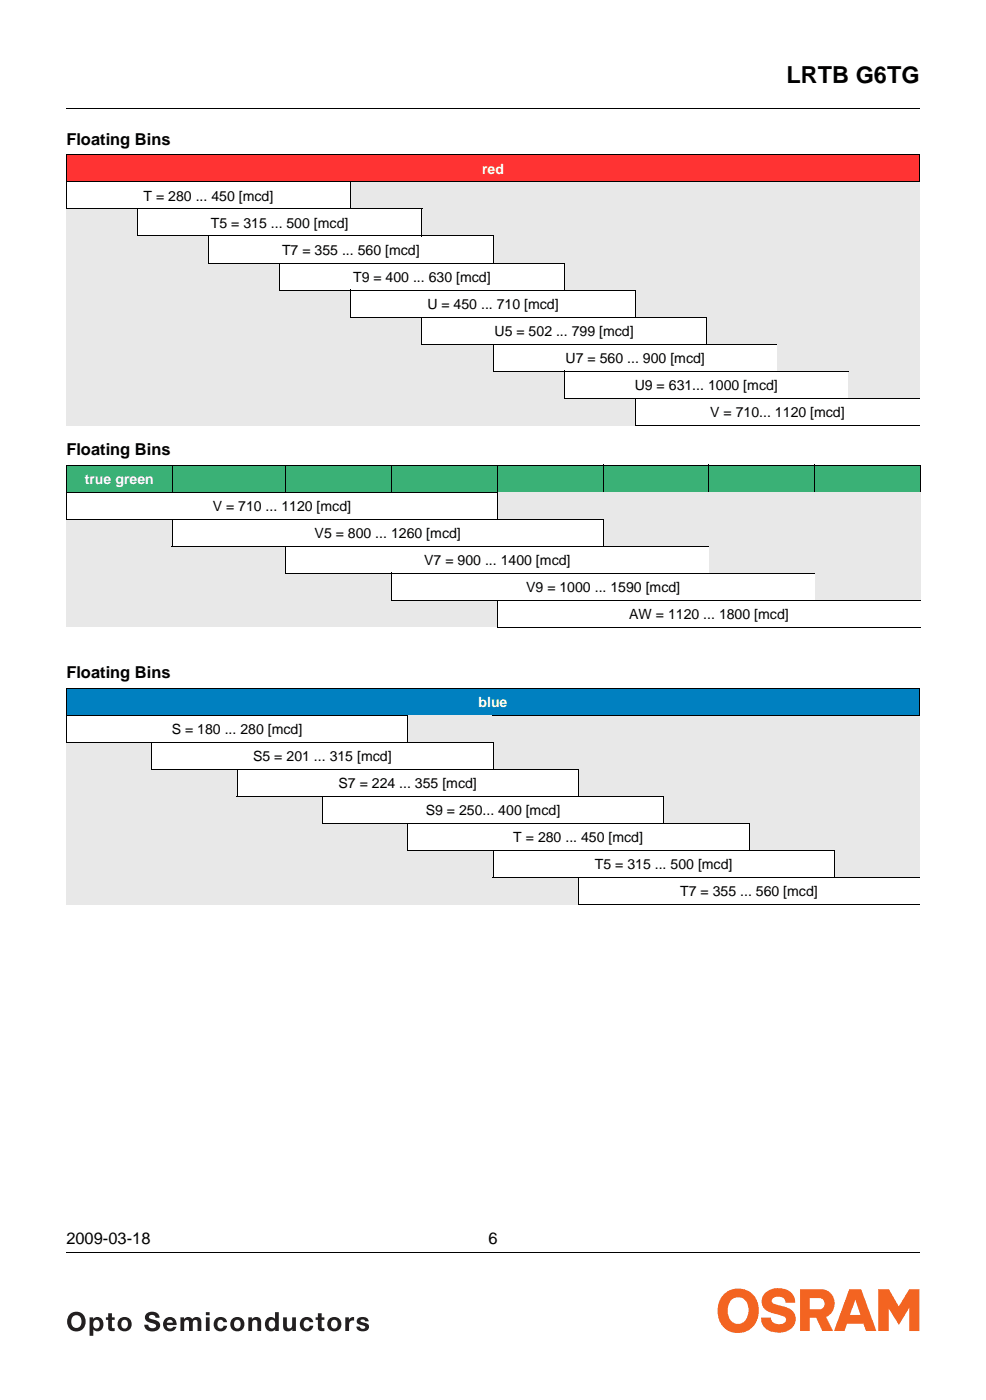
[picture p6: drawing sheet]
<svg xmlns="http://www.w3.org/2000/svg" width="207mm" height="294mm" viewBox="0 0 207 294" stroke-linecap="round" stroke-linejoin="round" font-family="sans-serif">
<path d="M13.9 22.8v.1zM13.9 263.2v.2z" fill="#000"/>
<path d="M13.9 22.9h179.3M13.9 263.3h179.3" fill="none" stroke="#000" stroke-width=".21"/>
<path d="M13.9 270.7h179.3v10.3h-179.3z" fill="#fff"/>
<g fill="#f36421">
<path d="M160.6 271.8a4.2 4.2 0 0 1 6 .3l.2 .5 .2 1.2-2-.1a1.6 1.6 0 0 0-1.2-1.2 1.6 1.6 0 0 0-1.6 .5v.7l.3 .3 1.2 .3a4.3 4.3 0 0 1 3.3 2 2.87 2.87 0 0 1-2.7 3.7 3.5 3.5 0 0 1-4.4-2.5l-.1-.6h2.1a1.77 1.77 0 0 0 2.8 1.1 .78 .78 0 0 0-.1-1.3l-1.2-.4a5.5 5.5 0 0 1-2.9-1.3 2.46 2.46 0 0 1 .1-3.2z"/>
<path d="M184.4 270.9h2.3l2.1 3.7 2.2-3.7h2.1v8.8h-2.1v-4.9l-2.2 3.6-2.2-3.4v4.7h-2.2z"/>
</g>
<g fill="#f36421">
<path d="M178.4 270.9h2.5l3.2 8.8h-2.2l-.6-1.5h-3.4l-.5 1.5h-2.2zM179.6 273.1l-1.1 3.2h2.2z" fill-rule="evenodd"/>
<path d="M168 270.9h4.5a3 3 0 0 1 2.8 2.6 3 3 0 0 1-1.8 3.3l1.5 2.9h-2.3l-1.3-2.8h-1.3v2.8h-2.1zM170 272.8h2.1a1.19 1.19 0 0 1 1.1 1.2 1.19 1.19 0 0 1-1 1.2h-2.2z" fill-rule="evenodd"/>
<path d="M152.2 271.8a5.1 5.1 0 0 0 .5 7.8 4.4 4.4 0 0 0 6.6-4.1 4.3 4.3 0 0 0-2.3-4.3 4.3 4.3 0 0 0-4.8 .6zM153.5 273.3a2.12 2.12 0 0 1 2.4-.5 2.12 2.12 0 0 1 1.3 2 2.72 2.72 0 0 1-2.2 3.4 2.63 2.63 0 0 1-2.1-3.3l.3-1.1z" fill-rule="evenodd"/>
</g>
<g fill="#231f20">
<path d="M22.7 276h.8v.8h.6v.6h-.6v1.6l.6 .1v.6h-.5a.71 .71 0 0 1-.9-.6v-1.7h-.5v-.6h.5z"/>
<path d="M30.7 276.1a1.65 1.65 0 0 1 2.8 .8h-.8a.72 .72 0 0 0-.7-.6 .72 .72 0 0 0-.7 .5l.2 .3 1 .3a1.18 1.18 0 0 1 1.1 1.1 1.18 1.18 0 0 1-1 1.2 1.67 1.67 0 0 1-2.3-1.3h.8a.87 .87 0 0 0 .8 .7 .87 .87 0 0 0 .9-.5 1.22 1.22 0 0 0-1.2-.6 1.14 1.14 0 0 1-1-.7 1.14 1.14 0 0 1 .1-1.2z"/>
<path d="M37.9 276.8h.7v.4a1.03 1.03 0 0 1 1.8 0 1.04 1.04 0 0 1 1.1-.4 1.04 1.04 0 0 1 .8 1v1.9h-.8v-1.6a.54 .54 0 0 0-.5-.7 .54 .54 0 0 0-.5 .7v1.6h-.8v-1.6a.51 .51 0 0 0-.3-.7 .51 .51 0 0 0-.7 .3v2h-.8z"/>
<path d="M45.4 277.1a1.41 1.41 0 0 1 2.3 .8h-.8a.67 .67 0 0 0-.9-.5 .67 .67 0 0 0-.3 .9 .67 .67 0 0 0 .4 .9 .67 .67 0 0 0 .8-.6h.8a1.47 1.47 0 0 1-2.1 1 1.47 1.47 0 0 1-.5-2.2z"/>
<path d="M52.2 276.8h.7v.4a1.06 1.06 0 0 1 1.3-.4 1.06 1.06 0 0 1 .6 1.2v1.7h-.7v-1.6a.56 .56 0 0 0-.4-.7 .56 .56 0 0 0-.7 .4l-.1 1.9h-.7z"/>
<path d="M59.5 276.8h.7v1.7a.56 .56 0 0 0 .4 .7 .56 .56 0 0 0 .7-.5l.1-1.9h.7v2.9h-.7v-.4a1.06 1.06 0 0 1-1.2 .4 1.06 1.06 0 0 1-.7-1.1z"/>
<path d="M63.5 277.1a1.41 1.41 0 0 1 2.3 .8h-.8a.67 .67 0 0 0-.9-.5 .67 .67 0 0 0-.3 .9 .67 .67 0 0 0 .4 .9 .67 .67 0 0 0 .8-.6h.8a1.47 1.47 0 0 1-2.1 1 1.47 1.47 0 0 1-.5-2.2z"/>
<path d="M66.8 276h.8v.8h.5v.6h-.5v1.6l.5 .1v.6h-.4a.71 .71 0 0 1-.9-.6v-1.7h-.5v-.6h.5z"/>
<path d="M72.5 276.8h.8v.6a.97 .97 0 0 1 1.1-.6v.7h-.2a.78 .78 0 0 0-.9 .9v1.3h-.8z"/>
<path d="M75.2 277.1a1.42 1.42 0 0 1 2.2 .6h-.7a.53 .53 0 0 0-.5-.4 .53 .53 0 0 0-.5 .3l.3 .2 .6 .2a.89 .89 0 0 1 .9 .9 .89 .89 0 0 1-.9 .9h-.4a1.18 1.18 0 0 1-1.3-1h.7a.53 .53 0 0 0 .5 .5 .53 .53 0 0 0 .6-.6l-.9-.2a.81 .81 0 0 1-.8-.5 .81 .81 0 0 1 .2-.9z"/>
<path d="M15.3 276.7a1.17 1.17 0 0 1 1.5 0 1.17 1.17 0 0 1 .3 1.4 1.08 1.08 0 0 1-1.3 1 1.08 1.08 0 0 1-.8-1.3zM14.6 276.3a2.07 2.07 0 0 0-.2 2.7 2.07 2.07 0 0 0 2.7 .5 2.06 2.06 0 0 0 .5-3 2.06 2.06 0 0 0-3-.2z"/>
<path d="M19.7 277.7a.7 .7 0 0 1 .9-.2 .7 .7 0 0 1 .3 .8 .71 .71 0 0 1-.6 .9 .71 .71 0 0 1-.7-.9zM18.8 276.8v3.9h.8v-1.3a1.22 1.22 0 0 0 1.5 .3 1.22 1.22 0 0 0 .6-1.4 1.25 1.25 0 0 0-.6-1.4 1.25 1.25 0 0 0-1.5 .3v-.4z"/>
<path d="M25.6 277.7a.71 .71 0 0 1 .9-.3 .71 .71 0 0 1 .4 .9 .72 .72 0 0 1-.7 .9 .72 .72 0 0 1-.7-.9zM24.7 278.3a1.52 1.52 0 0 0 3 0 1.52 1.52 0 0 0-3 0z"/>
<path d="M35.2 277.6a.64 .64 0 0 1 .7-.2 .64 .64 0 0 1 .4 .6h-1.3zM34.8 277.1a1.49 1.49 0 0 0-.1 2.4 1.49 1.49 0 0 0 2.3-.7h-.6a.7 .7 0 0 1-.8 .4 .7 .7 0 0 1-.6-.7h2.1a1.44 1.44 0 0 0-.7-1.5 1.44 1.44 0 0 0-1.6 .1z"/>
<path d="M43.2 276.8h.8v2.9h-.8zM43.2 275.8h.8v.6h-.8z"/>
<path d="M49.3 277.7a.71 .71 0 0 1 .9-.3 .71 .71 0 0 1 .3 .9 .72 .72 0 0 1-.7 .9 .72 .72 0 0 1-.6-.9zM48.4 278.3a1.52 1.52 0 0 0 3 0 1.52 1.52 0 0 0-3 0z"/>
<path d="M56.6 277.6a.7 .7 0 0 1 .8-.2 .7 .7 0 0 1 .4 .9 .72 .72 0 0 1-.7 .9 .72 .72 0 0 1-.7-.9zM56.1 277.1a1.5 1.5 0 0 0-.4 1.8 1.5 1.5 0 0 0 1.7 .8l.4-.4v.4h.8v-3.9h-.8v1.4l-.4-.3a1.21 1.21 0 0 0-1.3 .2z"/>
<path d="M69.7 277.7a.71 .71 0 0 1 .9-.3 .71 .71 0 0 1 .3 .9 .72 .72 0 0 1-.7 .9 .72 .72 0 0 1-.7-.9zM68.7 278.3a1.55 1.55 0 0 0 3.1 0 1.55 1.55 0 0 0-3.1 0z"/>
</g>
<path d="M13.9 32.5h179.3v5.7h-179.3z" fill="#f33"/>
<path d="M13.9 38.2h59.8v5.7h-59.8z" fill="#fff"/>
<g fill="#e8e8e8">
<path d="M73.7 38.2h14.9v5.7h-14.9z"/>
<path d="M88.6 38.2h29.9v5.7h-29.9z"/>
<path d="M118.5 38.2h14.9v5.7h-14.9z"/>
<path d="M133.4 38.2h59.8v5.7h-59.8z"/>
<path d="M13.9 43.9h15v5.7h-15z"/>
</g>
<path d="M28.9 43.9h59.7v5.7h-59.7z" fill="#fff"/>
<g fill="#e8e8e8">
<path d="M88.6 43.9h14.9v5.7h-14.9z"/>
<path d="M103.5 43.9h15v5.7h-15z"/>
<path d="M118.5 43.9h14.9v5.7h-14.9z"/>
<path d="M133.4 43.9h59.8v5.7h-59.8z"/>
<path d="M13.9 49.6h29.9v5.7h-29.9z"/>
</g>
<path d="M43.8 49.6h59.7v5.7h-59.7z" fill="#fff"/>
<g fill="#e8e8e8">
<path d="M103.5 49.6h15v5.7h-15z"/>
<path d="M118.5 49.6h14.9v5.7h-14.9z"/>
<path d="M133.4 49.6h59.8v5.7h-59.8z"/>
<path d="M13.9 55.3h44.8v5.6h-44.8z"/>
</g>
<path d="M58.7 55.3h59.8v5.6h-59.8z" fill="#fff"/>
<g fill="#e8e8e8">
<path d="M118.5 55.3h14.9v5.6h-14.9z"/>
<path d="M133.4 55.3h59.8v5.6h-59.8z"/>
<path d="M13.9 60.9h59.8v5.7h-59.8z"/>
</g>
<path d="M73.7 60.9h59.7v5.7h-59.7z" fill="#fff"/>
<g fill="#e8e8e8">
<path d="M133.4 60.9h14.9v5.7h-14.9z"/>
<path d="M148.3 60.9h44.9v5.7h-44.9z"/>
<path d="M13.9 66.6h74.7v5.7h-74.7z"/>
</g>
<path d="M88.6 66.6h59.7v5.7h-59.7z" fill="#fff"/>
<g fill="#e8e8e8">
<path d="M148.3 66.6h15v5.7h-15z"/>
<path d="M163.3 66.6h29.9v5.7h-29.9z"/>
<path d="M13.9 72.3h89.6v5.7h-89.6z"/>
<path d="M163.3 72.3h14.9v5.7h-14.9z"/>
<path d="M178.2 72.3h15v5.7h-15z"/>
<path d="M13.9 78h104.6v5.7h-104.6z"/>
<path d="M178.2 78h15v5.7h-15z"/>
<path d="M13.9 83.7h104.6v5.7h-104.6z"/>
<path d="M118.5 83.7h14.9v5.7h-14.9z"/>
</g>
<g fill="#3ab176">
<path d="M13.9 97.7h22.3v5.7h-22.3z"/>
<path d="M36.2 97.7h23.8v5.7h-23.8z"/>
<path d="M60 97.7h133.3v5.7h-133.3z"/>
</g>
<path d="M13.9 103.4h90.5v5.7h-90.5z" fill="#fff"/>
<g fill="#e8e8e8">
<path d="M104.4 103.4h22.3v5.7h-22.3z"/>
<path d="M126.7 103.4h66.6v5.7h-66.6z"/>
<path d="M13.9 109.1h22.3v5.7h-22.3z"/>
</g>
<path d="M36.2 109.1h90.5v5.7h-90.5z" fill="#fff"/>
<g fill="#e8e8e8">
<path d="M126.7 109.1h22.2v5.7h-22.2z"/>
<path d="M148.9 109.1h44.4v5.7h-44.4z"/>
<path d="M13.9 114.8h46.1v5.7h-46.1z"/>
<path d="M148.9 114.8h22.2v5.7h-22.2z"/>
<path d="M171.1 114.8h22.2v5.7h-22.2z"/>
<path d="M13.9 120.5h68.3v5.6h-68.3z"/>
<path d="M171.1 120.5h22.2v5.6h-22.2z"/>
<path d="M13.9 126.1h90.5v5.7h-90.5z"/>
</g>
<path d="M13.9 144.7h179.3v5.6h-179.3z" fill="#0080c0"/>
<path d="M13.9 150.3h71.7v5.7h-71.7z" fill="#fff"/>
<g fill="#e8e8e8">
<path d="M85.6 150.3h17.9v5.7h-17.9z"/>
<path d="M103.5 150.3h89.7v5.7h-89.7z"/>
<path d="M13.9 156h18v5.7h-18z"/>
</g>
<path d="M31.9 156h71.6v5.7h-71.6z" fill="#fff"/>
<g fill="#e8e8e8">
<path d="M103.5 156h18v5.7h-18z"/>
<path d="M121.5 156h71.7v5.7h-71.7z"/>
<path d="M13.9 161.7h35.9v5.7h-35.9z"/>
</g>
<path d="M49.8 161.7h71.7v5.7h-71.7z" fill="#fff"/>
<g fill="#e8e8e8">
<path d="M121.5 161.7h17.9v5.7h-17.9z"/>
<path d="M139.4 161.7h53.8v5.7h-53.8z"/>
<path d="M13.9 167.4h53.8v5.7h-53.8z"/>
</g>
<path d="M67.7 167.4h71.7v5.7h-71.7z" fill="#fff"/>
<g fill="#e8e8e8">
<path d="M139.4 167.4h17.9v5.7h-17.9z"/>
<path d="M157.3 167.4h35.9v5.7h-35.9z"/>
<path d="M13.9 173.1h71.7v5.6h-71.7z"/>
</g>
<path d="M85.6 173.1h71.7v5.6h-71.7z" fill="#fff"/>
<g fill="#e8e8e8">
<path d="M157.3 173.1h17.9v5.6h-17.9z"/>
<path d="M175.2 173.1h18v5.6h-18z"/>
<path d="M13.9 178.7h89.6v5.7h-89.6z"/>
</g>
<path d="M103.5 178.7h71.7v5.7h-71.7z" fill="#fff"/>
<g fill="#e8e8e8">
<path d="M175.2 178.7h18v5.7h-18z"/>
<path d="M13.9 184.4h107.6v5.7h-107.6z"/>
</g>
<g fill="none" stroke="#000" stroke-width=".21">
<path d="M13.9 32.6h179.3M13.9 38.2h179.3M13.9 32.6v11.2M73.7 38.1v5.9M193.2 32.6v5.5M13.9 43.9h74.8M28.8 49.6h74.8M28.9 43.8v5.7M43.7 55.3h74.9M43.8 49.5v5.7M58.8 55.2v5.7M88.6 44v5.7"/>
<path d="M103.5 49.7v5.6M118.5 55.3v5.7M58.7 61h74.8M73.6 66.6h74.8M73.7 60.9v5.7M88.5 72.3h74.8M88.6 66.6v5.6M103.5 78h74.7M103.5 72.2v5.7M118.5 77.9v5.7M133.4 61v5.7M148.4 66.7v5.7"/>
<path d="M13.9 97.7h179.5M13.9 97.8v11.2M36.2 97.7v5.8M60 97.7v5.8M82.2 97.7v5.8M104.5 97.7v11.5M118.4 83.7h74.8M126.7 97.7v5.7M133.3 89.4h59.9M133.4 83.6v5.7M148.9 97.7v5.7M171.1 97.7v5.7"/>
<path d="M193.4 97.8v5.6M13.9 103.4h90.6M13.9 109.1h112.9M36.1 114.8h112.8M36.2 109v5.7M60 114.7v5.7M126.7 109.2v5.7M59.9 120.5h111.2M82.2 126.1h111.1M82.2 120.4v5.7M104.4 131.8h88.9M104.5 126.1v5.6"/>
<path d="M13.9 144.7h179.3M13.9 150.3h71.8M13.9 156h89.7M13.9 144.7v11.2M31.9 155.9v5.7M85.6 150.4v5.7M103.5 150.3h89.7M103.5 156.1v5.7M193.2 144.7v5.6M31.8 161.7h89.7M49.7 167.4h89.8M49.8 161.6v5.7"/>
<path d="M67.6 173.1h89.8M67.7 167.3v5.7M85.5 178.7h89.8M85.6 173v5.7M103.5 178.7v5.6M121.5 161.8v5.7M139.4 167.5v5.6M157.3 173.1v5.7M175.2 178.8v5.7M103.5 184.4h89.7M121.4 190.1h71.8M121.5 184.3v5.7"/>
</g>
<text font-size="4.9" x="165.2" y="17.4">LRTB G6TG</text>
<g font-size="3.5">
<text x="13.9" y="30.4">Floating Bins</text>
<text x="13.9" y="95.6">Floating Bins</text>
<text x="13.9" y="142.5">Floating Bins</text>
<text x="13.9" y="261.4">2009-03-18</text>
<text x="102.6" y="261.4">6</text>
</g>
<g font-size="3" fill="#fff">
<text x="101.2" y="36.5">red</text>
<text x="17.8" y="101.7">true green</text>
<text x="100.5" y="148.6">blue</text>
</g>
<g font-size="3">
<text x="30.1" y="42.2">T = 280 ... 450 [mcd]</text>
<text x="44.3" y="47.9">T5 = 315 ... 500 [mcd]</text>
<text x="59.2" y="53.5">T7 = 355 ... 560 [mcd]</text>
<text x="74.2" y="59.2">T9 = 400 ... 630 [mcd]</text>
<text x="89.8" y="64.9">U = 450 ... 710 [mcd]</text>
<text x="103.9" y="70.6">U5 = 502 ... 799 [mcd]</text>
<text x="118.8" y="76.2">U7 = 560 ... 900 [mcd]</text>
<text x="133.3" y="81.9">U9 = 631... 1000 [mcd]</text>
<text x="149.2" y="87.6">V = 710... 1120 [mcd]</text>
<text x="44.7" y="107.4">V = 710 ... 1120 [mcd]</text>
<text x="66.1" y="113.1">V5 = 800 ... 1260 [mcd]</text>
<text x="89.1" y="118.7">V7 = 900 ... 1400 [mcd]</text>
<text x="110.5" y="124.4">V9 = 1000 ... 1590 [mcd]</text>
<text x="132.2" y="130.1">AW = 1120 ... 1800 [mcd]</text>
<text x="36.1" y="154.3">S = 180 ... 280 [mcd]</text>
<text x="53.2" y="160">S5 = 201 ... 315 [mcd]</text>
<text x="71.1" y="165.7">S7 = 224 ... 355 [mcd]</text>
<text x="89.4" y="171.3">S9 = 250... 400 [mcd]</text>
<text x="107.8" y="177">T = 280 ... 450 [mcd]</text>
<text x="124.9" y="182.7">T5 = 315 ... 500 [mcd]</text>
<text x="142.9" y="188.4">T7 = 355 ... 560 [mcd]</text>
</g>
</svg>
